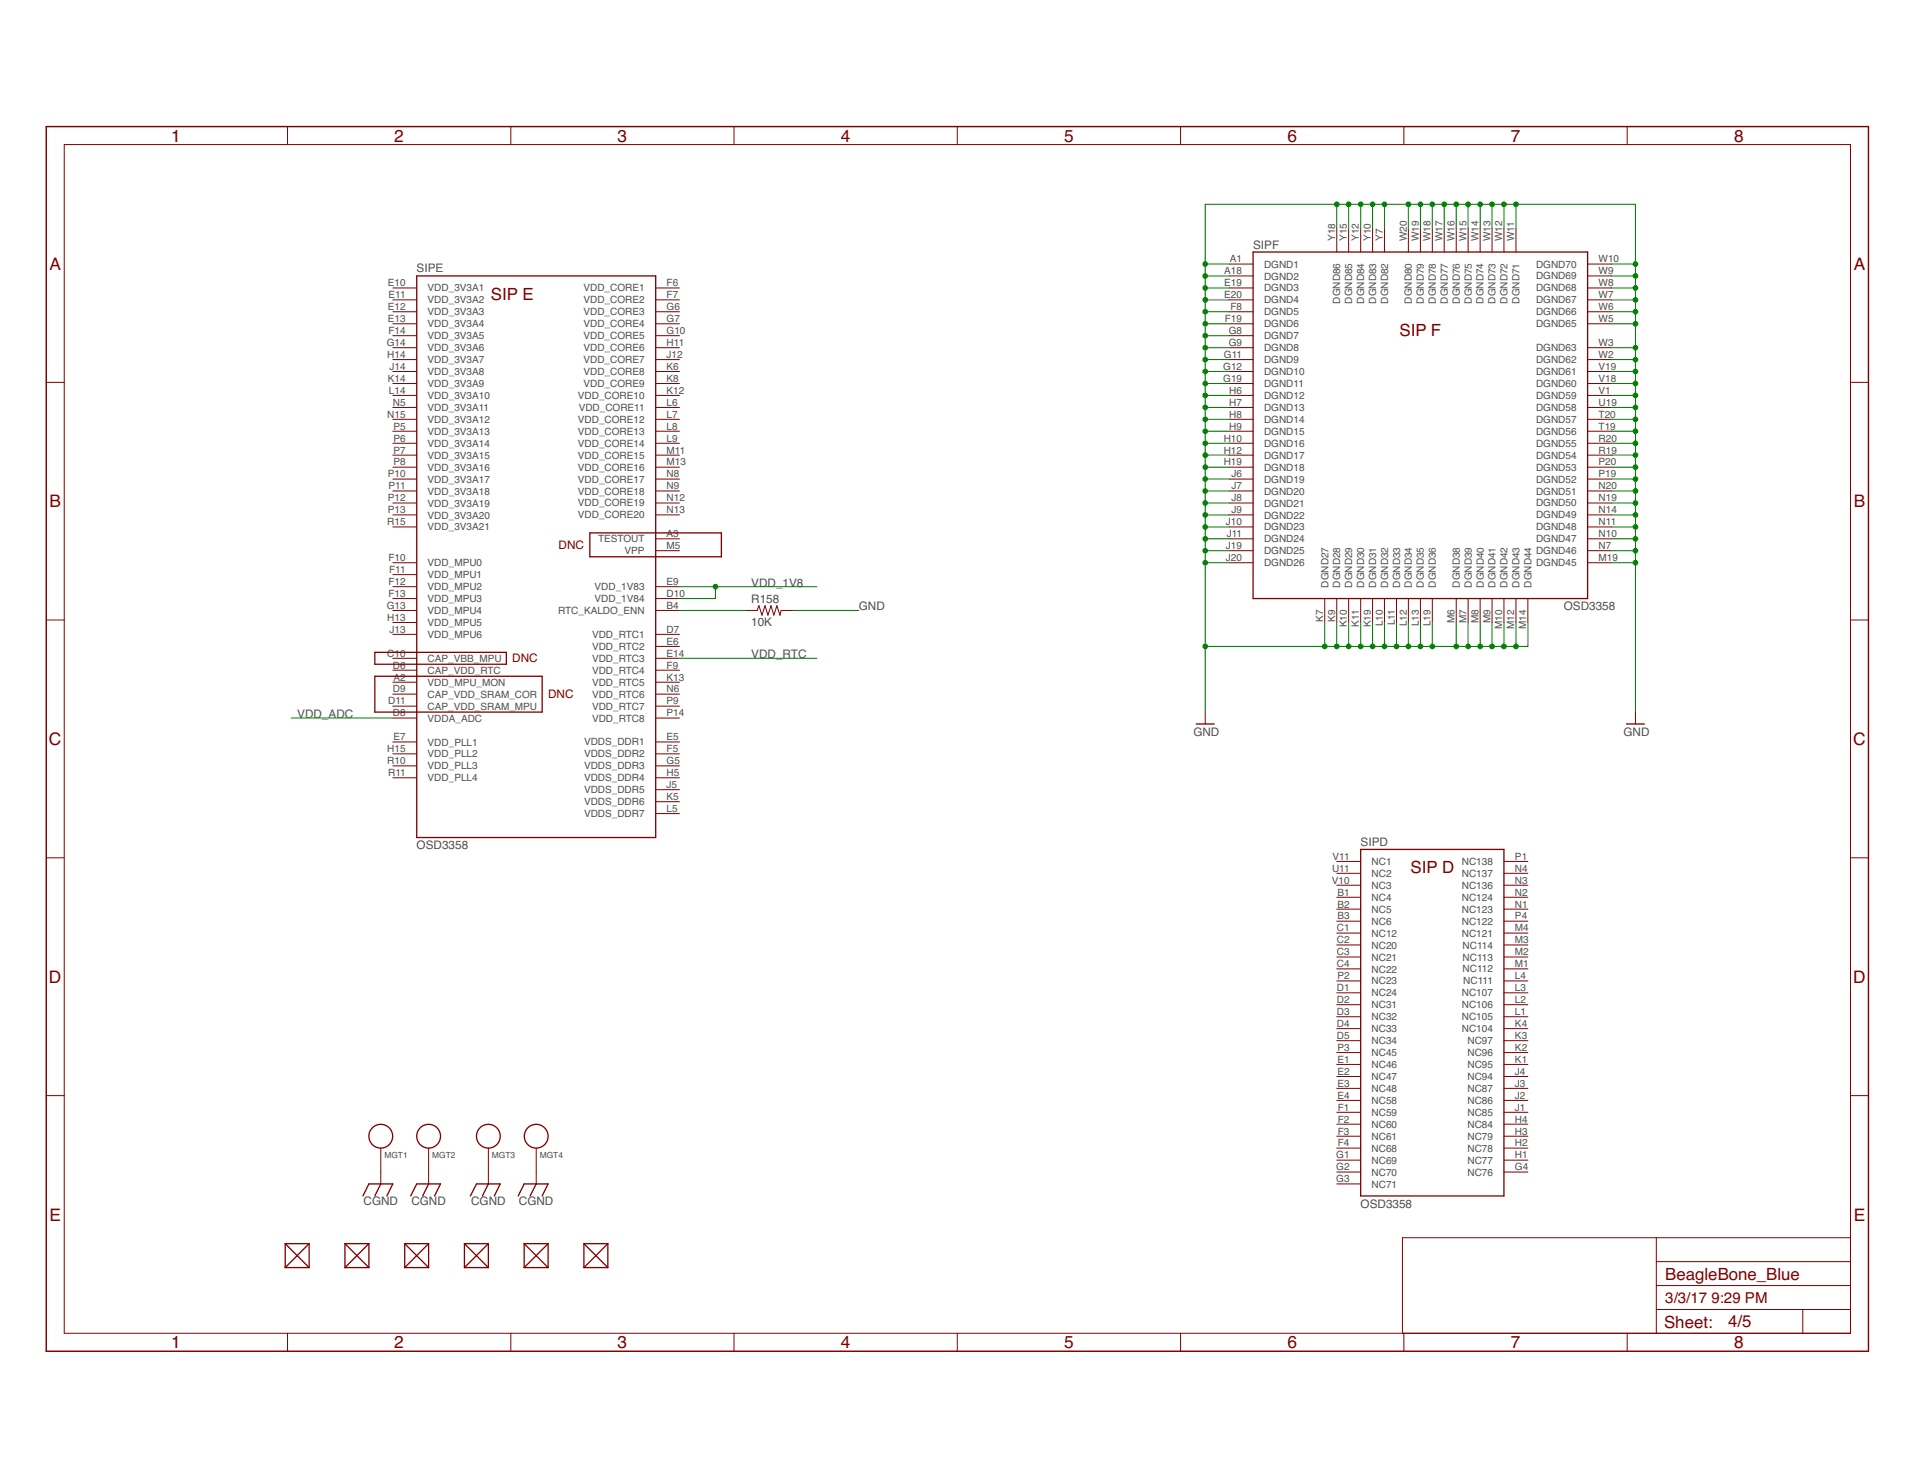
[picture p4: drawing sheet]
<svg xmlns="http://www.w3.org/2000/svg" width="279mm" height="216mm" viewBox="0 0 279 216" stroke-linecap="round" stroke-linejoin="round" font-family="sans-serif">
<g fill="none" stroke="#800000" stroke-width=".15">
<path d="M42 18.5v2.6M74.6 18.5v2.6M107.1 18.5v2.6M139.7 18.5v2.6M172.3 18.5v2.6M204.9 18.5v2.6M237.5 18.5v2.6M9.4 21.1h260.7v173.5h-260.7zM179.4 38.5h3.5M195.1 33.3v3.5M196.9 33.3v3.5M198.6 33.3v3.5"/>
<path d="M200.4 33.3v3.5M202.1 33.3v3.5M205.6 33.3v3.5M207.3 33.3v3.5M209.1 33.3v3.5M210.8 33.3v3.5M212.6 33.3v3.5M214.3 33.3v3.5M216.1 33.3v3.5M217.8 33.3v3.5M219.5 33.3v3.5M221.3 33.3v3.5"/>
<path d="M231.8 38.5h3.4M6.8 55.8h2.6M57.3 42h3.5M57.3 43.8h3.5M57.3 45.5h3.5M57.3 47.3h3.5M57.3 49h3.5M57.3 50.8h3.5M57.3 52.5h3.5M57.3 54.2h3.5M57.3 56h3.5M57.3 57.7h3.5"/>
<path d="M57.3 59.5h3.5M95.7 42h3.5M95.7 43.8h3.5M95.7 45.5h3.5M95.7 47.3h3.5M95.7 49h3.5M95.7 50.8h3.5M95.7 52.5h3.5M95.7 54.2h3.5M95.7 56h3.5M95.7 57.7h3.5M95.7 59.5h3.5"/>
<path d="M179.4 42h3.5M179.4 43.8h3.5M179.4 45.5h3.5M179.4 47.3h3.5M179.4 49h3.5M179.4 50.8h3.5M179.4 52.5h3.5M179.4 54.2h3.5M179.4 56h3.5M179.4 57.7h3.5M179.4 59.5h3.5M179.4 40.3h3.5"/>
<path d="M231.8 42h3.4M231.8 43.8h3.4M231.8 45.5h3.4M231.8 47.3h3.4M231.8 50.8h3.4M231.8 52.5h3.4M231.8 54.2h3.4M231.8 56h3.4M231.8 57.7h3.4M231.8 59.5h3.4M231.8 40.3h3.4M270.1 55.8h2.7"/>
<path d="M57.3 61.2h3.5M57.3 62.9h3.5M57.3 64.7h3.5M57.3 66.4h3.5M57.3 68.2h3.5M57.3 69.9h3.5M57.3 71.7h3.5M57.3 73.4h3.5M57.3 75.2h3.5M57.3 76.9h3.5M95.7 78.7h3.5M95.7 61.2h3.5"/>
<path d="M95.7 62.9h3.5M95.7 64.7h3.5M95.7 66.4h3.5M95.7 68.2h3.5M95.7 69.9h3.5M95.7 71.7h3.5M95.7 73.4h3.5M95.7 75.2h3.5M179.4 78.7h3.5M179.4 61.2h3.5M179.4 62.9h3.5M179.4 64.7h3.5"/>
<path d="M179.4 66.4h3.5M179.4 68.2h3.5M179.4 69.9h3.5M179.4 71.7h3.5M179.4 73.4h3.5M179.4 75.2h3.5M179.4 76.9h3.5M231.8 78.7h3.4M231.8 61.2h3.4M231.8 62.9h3.4M231.8 64.7h3.4M231.8 66.4h3.4"/>
<path d="M231.8 68.2h3.4M231.8 69.9h3.4M231.8 71.7h3.4M231.8 73.4h3.4M231.8 75.2h3.4M231.8 76.9h3.4M6.8 90.5h2.6M57.3 96.1h3.5M57.3 97.8h3.5M57.3 89.1h3.5M57.3 85.6h3.5M57.3 87.4h3.5"/>
<path d="M57.3 82.1h3.5M57.3 83.9h3.5M57.3 90.9h3.5M57.3 92.6h3.5M57.3 99.6h3.5M95.7 96.1h3.5M95.7 97.8h3.5M95.7 89.1h3.5M95.7 85.6h3.5M95.7 87.4h3.5M95.7 92.6h3.5M95.7 99.6h3.5"/>
<path d="M95.7 94.4h3.5M95.7 80.4h3.5M108.8 89.1h1.7l.3-.7 .4 1.4 .5-1.4 .4 1.4 .4-1.4 .5 1.4 .4-1.4 .5 1.4 .1-.7h1.8M179.4 82.1h3.5M179.4 80.4h3.5M193.4 87.4v3.5M195.1 87.4v3.5M196.9 87.4v3.5M198.6 87.4v3.5M200.4 87.4v3.5M202.1 87.4v3.5M203.9 87.4v3.5"/>
<path d="M205.6 87.4v3.5M207.3 87.4v3.5M209.1 87.4v3.5M212.6 87.4v3.5M214.3 87.4v3.5M216.1 87.4v3.5M217.8 87.4v3.5M219.5 87.4v3.5M221.3 87.4v3.5M223 87.4v3.5M231.8 82.1h3.4M231.8 80.4h3.4"/>
<path d="M270.1 90.5h2.7M57.3 101.3h3.5M57.3 103.1h3.5M57.3 104.8h3.5M57.3 108.3h3.5M57.3 110h3.5M57.3 111.8h3.5M57.3 113.5h3.5M95.7 101.3h3.5M95.7 103.1h3.5M95.7 104.8h3.5M95.7 108.3h3.5"/>
<path d="M95.7 110h3.5M95.7 111.8h3.5M95.7 113.5h3.5M95.7 115.3h3.5M95.7 117h3.5M95.7 118.8h3.5M175.9 103.9v1.8M238.7 103.9v1.8M6.8 125.2h2.6M195.1 125.8h3.5M195.1 127.5h3.5M195.1 129.2h3.5"/>
<path d="M195.1 131h3.5M195.1 132.7h3.5M195.1 134.5h3.5M195.1 136.2h3.5M195.1 137.9h3.5M195.1 139.7h3.5M219.5 125.8h3.5M219.5 127.5h3.5M219.5 129.2h3.5M219.5 131h3.5M219.5 132.7h3.5M219.5 134.5h3.5"/>
<path d="M219.5 136.2h3.5M219.5 137.9h3.5M219.5 139.7h3.5M270.1 125.2h2.7M6.8 159.9h2.6M195.1 141.4h3.5M195.1 143.2h3.5M195.1 144.9h3.5M195.1 146.7h3.5M195.1 148.4h3.5M195.1 150.2h3.5M195.1 151.9h3.5"/>
<path d="M195.1 153.6h3.5M195.1 155.4h3.5M195.1 157.1h3.5M195.1 158.9h3.5M219.5 141.4h3.5M219.5 143.2h3.5M219.5 144.9h3.5M219.5 146.7h3.5M219.5 148.4h3.5M219.5 150.2h3.5M219.5 151.9h3.5M219.5 153.6h3.5"/>
<path d="M219.5 155.4h3.5M219.5 157.1h3.5M219.5 158.9h3.5M270.1 159.9h2.7M55.6 167.6v5.2M62.6 167.6v5.2M71.3 167.6v5.2M78.3 167.6v5.2M195.1 160.6h3.5M195.1 162.4h3.5M195.1 164.1h3.5M195.1 165.9h3.5"/>
<path d="M195.1 167.6h3.5M195.1 169.4h3.5M195.1 171.1h3.5M195.1 172.8h3.5M219.5 160.6h3.5M219.5 162.4h3.5M219.5 164.1h3.5M219.5 165.9h3.5M219.5 167.6h3.5M219.5 169.4h3.5M219.5 171.1h3.5M42 194.6v2.7"/>
<path d="M74.6 194.6v2.7M107.1 194.6v2.7M139.7 194.6v2.7M172.3 194.6v2.7M204.9 194.6v2.7M237.5 194.6v2.7M241.8 191.2h28.3M241.8 180.7v13.9M241.8 187.7h28.3M241.8 184.2h28.3M263.2 191.2v3.4M270.1 180.7h-65.4v13.9"/>
</g>
<path d="M6.8 18.5h266v178.8h-266z" fill="none" stroke="#800000" stroke-width=".21"/>
<g fill="none" stroke="#800000" stroke-width=".19">
<path d="M182.9 36.8h48.9v50.6h-48.9zM60.8 40.3h34.9v82h-34.9zM86.1 77.8h19.2v3.5h-19.2zM54.7 98.7h24.4v5.2h-24.4zM54.7 95.2h19.2v1.8h-19.2zM174.6 105.7h2.6M237.4 105.7h2.7M198.6 124h20.9v50.6h-20.9zM53 174.6l.8-1.8h3.5l-.8 1.8M55.6 172.8l-.9 1.8M59.9 174.6l.9-1.8h3.5l-.9 1.8M62.6 172.8l-.9 1.8"/>
<path d="M68.7 174.6l.9-1.8h3.4l-.8 1.8M71.3 172.8l-.9 1.8M75.6 174.6l.9-1.8h3.5l-.9 1.8M78.3 172.8l-.9 1.8M41.6 181.5l3.5 3.5M41.6 181.5h3.5M41.6 185h3.5M41.6 181.5v3.5M45.1 181.5l-3.5 3.5M45.1 181.5v3.5M50.4 181.5h3.4M50.4 185h3.4"/>
<path d="M50.4 181.5l3.4 3.5M50.4 181.5v3.5M53.8 181.5l-3.4 3.5M53.8 181.5v3.5M59.1 181.5h3.5M59.1 185h3.5M59.1 181.5l3.5 3.5M59.1 181.5v3.5M62.6 181.5l-3.5 3.5M62.6 181.5v3.5M67.8 181.5h3.5M67.8 185h3.5"/>
<path d="M67.8 181.5l3.5 3.5M67.8 181.5v3.5M71.3 181.5l-3.5 3.5M71.3 181.5v3.5M76.5 181.5h3.5M76.5 185h3.5M76.5 181.5l3.5 3.5M76.5 181.5v3.5M80 181.5l-3.5 3.5M80 181.5v3.5M85.2 181.5h3.5M85.2 185h3.5"/>
<path d="M85.2 181.5l3.5 3.5M85.2 181.5v3.5M88.7 181.5l-3.5 3.5M88.7 181.5v3.5"/>
<circle cx="55.6" cy="165.9" r="1.74"/>
<circle cx="62.6" cy="165.9" r="1.74"/>
<circle cx="71.3" cy="165.9" r="1.74"/>
<circle cx="78.3" cy="165.9" r="1.74"/>
</g>
<g fill="none" stroke="#008000" stroke-width=".15">
<path d="M175.9 38.5h3.5M195.1 29.8v3.5M196.9 29.8v3.5M198.6 29.8v3.5M200.4 29.8v3.5M202.1 29.8v3.5M205.6 29.8v3.5M207.3 29.8v3.5M209.1 29.8v3.5M210.8 29.8v3.5M212.6 29.8v3.5M214.3 29.8v3.5"/>
<path d="M216.1 29.8v3.5M217.8 29.8v3.5M219.5 29.8v3.5M221.3 29.8v3.5M235.2 38.5h3.5M175.9 59.5h3.5M175.9 57.7h3.5M175.9 56h3.5M175.9 54.2h3.5M175.9 52.5h3.5M175.9 50.8h3.5M175.9 49h3.5"/>
<path d="M175.9 47.3h3.5M175.9 45.5h3.5M175.9 43.8h3.5M175.9 42h3.5M175.9 40.3h3.5M235.2 59.5h3.5M235.2 57.7h3.5M235.2 56h3.5M235.2 54.2h3.5M235.2 52.5h3.5M235.2 50.8h3.5M235.2 47.3h3.5"/>
<path d="M235.2 45.5h3.5M235.2 43.8h3.5M235.2 42h3.5M235.2 40.3h3.5M175.9 69.9h3.5M175.9 78.7h3.5M175.9 76.9h3.5M175.9 75.2h3.5M175.9 73.4h3.5M175.9 71.7h3.5M175.9 68.2h3.5M175.9 66.4h3.5"/>
<path d="M175.9 64.7h3.5M175.9 62.9h3.5M175.9 61.2h3.5M235.2 69.9h3.5M235.2 78.7h3.5M235.2 76.9h3.5M235.2 75.2h3.5M235.2 73.4h3.5M235.2 71.7h3.5M235.2 68.2h3.5M235.2 66.4h3.5M235.2 64.7h3.5"/>
<path d="M235.2 62.9h3.5M235.2 61.2h3.5M99.2 89.1h9.6M99.2 96.1h20.1M99.2 85.6h20.1M104.4 85.6v1.8h-5.2M115.8 89.1h9.6M175.9 82.1h3.5M175.9 80.4h3.5M193.4 90.9v3.5M195.1 90.9v3.5M196.9 90.9v3.5"/>
<path d="M198.6 90.9v3.5M200.4 90.9v3.5M202.1 90.9v3.5M203.9 90.9v3.5M205.6 90.9v3.5M207.3 90.9v3.5M209.1 90.9v3.5M212.6 90.9v3.5M214.3 90.9v3.5M216.1 90.9v3.5M217.8 90.9v3.5M219.5 90.9v3.5"/>
<path d="M221.3 90.9v3.5M223 90.9v3.5h-47.1M235.2 82.1h3.5M235.2 80.4h3.5M42.5 104.8h14.8M175.9 103.9v-74.1h62.8v74.1"/>
</g>
<g fill="#008000" stroke="#008000" stroke-width=".15">
<circle cx="175.9" cy="38.5" r=".34"/>
<circle cx="175.9" cy="69.9" r=".34"/>
<circle cx="209.1" cy="94.4" r=".34"/>
<circle cx="221.3" cy="94.4" r=".34"/>
<circle cx="219.5" cy="94.4" r=".34"/>
<circle cx="217.8" cy="94.4" r=".34"/>
<circle cx="216.1" cy="94.4" r=".34"/>
<circle cx="214.3" cy="94.4" r=".34"/>
<circle cx="212.6" cy="94.4" r=".34"/>
<circle cx="207.3" cy="94.4" r=".34"/>
<circle cx="205.6" cy="94.4" r=".34"/>
<circle cx="203.9" cy="94.4" r=".34"/>
<circle cx="202.1" cy="94.4" r=".34"/>
<circle cx="200.4" cy="94.4" r=".34"/>
<circle cx="198.6" cy="94.4" r=".34"/>
<circle cx="196.9" cy="94.4" r=".34"/>
<circle cx="195.1" cy="94.4" r=".34"/>
<circle cx="193.4" cy="94.4" r=".34"/>
<circle cx="175.9" cy="40.3" r=".34"/>
<circle cx="175.9" cy="42" r=".34"/>
<circle cx="175.9" cy="43.8" r=".34"/>
<circle cx="175.9" cy="45.5" r=".34"/>
<circle cx="175.9" cy="47.3" r=".34"/>
<circle cx="175.9" cy="49" r=".34"/>
<circle cx="175.9" cy="50.8" r=".34"/>
<circle cx="175.9" cy="52.5" r=".34"/>
<circle cx="175.9" cy="54.2" r=".34"/>
<circle cx="175.9" cy="56" r=".34"/>
<circle cx="175.9" cy="57.7" r=".34"/>
<circle cx="175.9" cy="59.5" r=".34"/>
<circle cx="175.9" cy="61.2" r=".34"/>
<circle cx="175.9" cy="62.9" r=".34"/>
<circle cx="175.9" cy="64.7" r=".34"/>
<circle cx="175.9" cy="66.4" r=".34"/>
<circle cx="175.9" cy="68.2" r=".34"/>
<circle cx="175.9" cy="71.7" r=".34"/>
<circle cx="175.9" cy="73.4" r=".34"/>
<circle cx="175.9" cy="75.2" r=".34"/>
<circle cx="175.9" cy="76.9" r=".34"/>
<circle cx="175.9" cy="78.7" r=".34"/>
<circle cx="175.9" cy="80.4" r=".34"/>
<circle cx="175.9" cy="82.1" r=".34"/>
<circle cx="238.7" cy="82.1" r=".34"/>
<circle cx="238.7" cy="80.4" r=".34"/>
<circle cx="238.7" cy="57.7" r=".34"/>
<circle cx="238.7" cy="54.2" r=".34"/>
<circle cx="238.7" cy="52.5" r=".34"/>
<circle cx="221.3" cy="29.8" r=".34"/>
<circle cx="205.6" cy="29.8" r=".34"/>
<circle cx="238.7" cy="78.7" r=".34"/>
<circle cx="238.7" cy="76.9" r=".34"/>
<circle cx="238.7" cy="75.2" r=".34"/>
<circle cx="238.7" cy="73.4" r=".34"/>
<circle cx="238.7" cy="71.7" r=".34"/>
<circle cx="238.7" cy="69.9" r=".34"/>
<circle cx="238.7" cy="68.2" r=".34"/>
<circle cx="238.7" cy="66.4" r=".34"/>
<circle cx="238.7" cy="64.7" r=".34"/>
<circle cx="238.7" cy="62.9" r=".34"/>
<circle cx="238.7" cy="61.2" r=".34"/>
<circle cx="238.7" cy="59.5" r=".34"/>
<circle cx="238.7" cy="56" r=".34"/>
<circle cx="238.7" cy="50.8" r=".34"/>
<circle cx="238.7" cy="47.3" r=".34"/>
<circle cx="238.7" cy="45.5" r=".34"/>
<circle cx="238.7" cy="43.8" r=".34"/>
<circle cx="238.7" cy="42" r=".34"/>
<circle cx="238.7" cy="40.3" r=".34"/>
<circle cx="238.7" cy="38.5" r=".34"/>
<circle cx="219.5" cy="29.8" r=".34"/>
<circle cx="217.8" cy="29.8" r=".34"/>
<circle cx="216.1" cy="29.8" r=".34"/>
<circle cx="214.3" cy="29.8" r=".34"/>
<circle cx="212.6" cy="29.8" r=".34"/>
<circle cx="210.8" cy="29.8" r=".34"/>
<circle cx="209.1" cy="29.8" r=".34"/>
<circle cx="207.3" cy="29.8" r=".34"/>
<circle cx="202.1" cy="29.8" r=".34"/>
<circle cx="200.4" cy="29.8" r=".34"/>
<circle cx="198.6" cy="29.8" r=".34"/>
<circle cx="196.9" cy="29.8" r=".34"/>
<circle cx="195.1" cy="29.8" r=".34"/>
<circle cx="175.9" cy="94.4" r=".34"/>
<circle cx="104.4" cy="85.6" r=".34"/>
</g>
<g font-size="2.5" fill="#800000">
<text x="25" y="20.7">1</text>
<text x="57.6" y="20.7">2</text>
<text x="90.2" y="20.7">3</text>
<text x="122.8" y="20.7">4</text>
<text x="155.3" y="20.7">5</text>
<text x="187.9" y="20.7">6</text>
<text x="220.5" y="20.7">7</text>
<text x="253.1" y="20.7">8</text>
<text x="7.2" y="39.3">A</text>
<text x="270.6" y="39.3">A</text>
<text x="71.7" y="43.8">SIP E</text>
<text x="204.3" y="49">SIP F</text>
<text x="7.2" y="74">B</text>
<text x="270.6" y="74">B</text>
<text x="7.2" y="108.8">C</text>
<text x="270.5" y="108.8">C</text>
<text x="205.9" y="127.5">SIP D</text>
<text x="7.2" y="143.5">D</text>
<text x="270.5" y="143.5">D</text>
<text x="7.2" y="178.2">E</text>
<text x="270.6" y="178.2">E</text>
<text x="243.1" y="186.8">BeagleBone_Blue</text>
<text x="25" y="196.8">1</text>
<text x="57.6" y="196.8">2</text>
<text x="90.2" y="196.8">3</text>
<text x="122.8" y="196.8">4</text>
<text x="155.3" y="196.8">5</text>
<text x="187.9" y="196.8">6</text>
<text x="220.5" y="196.8">7</text>
<text x="242.9" y="193.9">Sheet:</text>
<text x="252.3" y="193.8">4/5</text>
<text x="253.1" y="196.8">8</text>
</g>
<g font-size="2.2" fill="#800000">
<text x="243.1" y="190.3">3/3/17</text>
<text x="249.8" y="190.3">9:29 PM</text>
</g>
<g font-size="1.7" fill="#505050">
<text x="60.8" y="39.8">SIPE</text>
<text x="182.9" y="36.3">SIPF</text>
<text x="109.7" y="88.1">R158</text>
<text x="109.7" y="85.6">VDD_1V8</text>
<text x="125.4" y="89.1">GND</text>
<text x="228.3" y="89.1">OSD3358</text>
<text x="109.7" y="91.4">10K</text>
<text x="109.7" y="96.1">VDD_RTC</text>
<text x="43.4" y="104.8">VDD_ADC</text>
<text x="174.2" y="107.4">GND</text>
<text x="237" y="107.4">GND</text>
<text x="60.8" y="124">OSD3358</text>
<text x="198.6" y="123.5">SIPD</text>
<text x="53.1" y="175.9">CGND</text>
<text x="60" y="175.9">CGND</text>
<text x="68.8" y="175.9">CGND</text>
<text x="75.7" y="175.9">CGND</text>
<text x="198.6" y="176.3">OSD3358</text>
</g>
<g font-size="1.7" fill="#800000">
<text x="81.5" y="80.1">DNC</text>
<text x="74.8" y="96.7">DNC</text>
<text x="80" y="101.9">DNC</text>
</g>
<g font-size="1.5" fill="#505050">
<text x="194.9" y="35.2" transform="rotate(-90 194.9 35.2)">Y18</text>
<text x="196.6" y="35.2" transform="rotate(-90 196.6 35.2)">Y15</text>
<text x="198.4" y="35.2" transform="rotate(-90 198.4 35.2)">Y12</text>
<text x="200.1" y="35.2" transform="rotate(-90 200.1 35.2)">Y10</text>
<text x="201.9" y="35.2" transform="rotate(-90 201.9 35.2)">Y7</text>
<text x="205.4" y="35.2" transform="rotate(-90 205.4 35.2)">W20</text>
<text x="207.1" y="35.2" transform="rotate(-90 207.1 35.2)">W19</text>
<text x="208.8" y="35.2" transform="rotate(-90 208.8 35.2)">W18</text>
<text x="210.6" y="35.2" transform="rotate(-90 210.6 35.2)">W17</text>
<text x="212.3" y="35.2" transform="rotate(-90 212.3 35.2)">W16</text>
<text x="214.1" y="35.2" transform="rotate(-90 214.1 35.2)">W15</text>
<text x="215.8" y="35.2" transform="rotate(-90 215.8 35.2)">W14</text>
<text x="217.6" y="35.2" transform="rotate(-90 217.6 35.2)">W13</text>
<text x="219.3" y="35.2" transform="rotate(-90 219.3 35.2)">W12</text>
<text x="221" y="35.2" transform="rotate(-90 221 35.2)">W11</text>
<text x="56.6" y="41.8">E10</text>
<text x="97.3" y="41.8">F6</text>
<text x="178.7" y="40">A18</text>
<text x="178.7" y="41.8">E19</text>
<text x="179.5" y="38.3">A1</text>
<text x="184.5" y="39.1">DGND1</text>
<text x="184.5" y="40.8">DGND2</text>
<text x="224.2" y="40.8">DGND69</text>
<text x="224.2" y="39.1">DGND70</text>
<text x="233.4" y="41.8">W8</text>
<text x="233.4" y="40">W9</text>
<text x="233.4" y="38.3">W10</text>
<text x="56.6" y="45.3">E12</text>
<text x="56.6" y="47">E13</text>
<text x="56.7" y="43.5">E11</text>
<text x="62.4" y="42.6">VDD_3V3A1</text>
<text x="62.4" y="44.3">VDD_3V3A2</text>
<text x="62.4" y="46">VDD_3V3A3</text>
<text x="62.4" y="47.8">VDD_3V3A4</text>
<text x="85.2" y="42.5">VDD_CORE1</text>
<text x="85.2" y="44.3">VDD_CORE2</text>
<text x="85.2" y="46">VDD_CORE3</text>
<text x="85.2" y="47.8">VDD_CORE4</text>
<text x="97.3" y="43.5">F7</text>
<text x="97.3" y="45.3">G6</text>
<text x="97.3" y="47">G7</text>
<text x="178.7" y="43.5">E20</text>
<text x="178.8" y="47">F19</text>
<text x="179.6" y="45.3">F8</text>
<text x="184.5" y="42.6">DGND3</text>
<text x="184.5" y="44.3">DGND4</text>
<text x="184.5" y="46">DGND5</text>
<text x="184.5" y="47.8">DGND6</text>
<text x="195.6" y="44.3" transform="rotate(-90 195.6 44.3)">DGND86</text>
<text x="197.4" y="44.3" transform="rotate(-90 197.4 44.3)">DGND85</text>
<text x="199.1" y="44.3" transform="rotate(-90 199.1 44.3)">DGND84</text>
<text x="200.9" y="44.3" transform="rotate(-90 200.9 44.3)">DGND83</text>
<text x="202.6" y="44.3" transform="rotate(-90 202.6 44.3)">DGND82</text>
<text x="206.1" y="44.3" transform="rotate(-90 206.1 44.3)">DGND80</text>
<text x="207.9" y="44.3" transform="rotate(-90 207.9 44.3)">DGND79</text>
<text x="209.6" y="44.3" transform="rotate(-90 209.6 44.3)">DGND78</text>
<text x="211.3" y="44.3" transform="rotate(-90 211.3 44.3)">DGND77</text>
<text x="213.1" y="44.3" transform="rotate(-90 213.1 44.3)">DGND76</text>
<text x="214.8" y="44.3" transform="rotate(-90 214.8 44.3)">DGND75</text>
<text x="216.6" y="44.3" transform="rotate(-90 216.6 44.3)">DGND74</text>
<text x="218.3" y="44.3" transform="rotate(-90 218.3 44.3)">DGND73</text>
<text x="220.1" y="44.3" transform="rotate(-90 220.1 44.3)">DGND72</text>
<text x="221.8" y="44.3" transform="rotate(-90 221.8 44.3)">DGND71</text>
<text x="224.2" y="47.8">DGND65</text>
<text x="224.2" y="46">DGND66</text>
<text x="224.2" y="44.3">DGND67</text>
<text x="224.2" y="42.5">DGND68</text>
<text x="233.4" y="47">W5</text>
<text x="233.4" y="45.3">W6</text>
<text x="233.4" y="43.5">W7</text>
<text x="56.5" y="50.5">G14</text>
<text x="56.5" y="52.2">H14</text>
<text x="56.7" y="48.8">F14</text>
<text x="56.9" y="54">J14</text>
<text x="62.4" y="49.5">VDD_3V3A5</text>
<text x="62.4" y="51.3">VDD_3V3A6</text>
<text x="62.4" y="53">VDD_3V3A7</text>
<text x="85.2" y="49.5">VDD_CORE5</text>
<text x="85.2" y="51.3">VDD_CORE6</text>
<text x="85.2" y="53">VDD_CORE7</text>
<text x="97.3" y="48.8">G10</text>
<text x="97.3" y="50.5">H11</text>
<text x="97.3" y="52.2">J12</text>
<text x="97.3" y="54">K6</text>
<text x="178.6" y="54">G12</text>
<text x="178.7" y="52.2">G11</text>
<text x="179.4" y="48.8">G8</text>
<text x="179.4" y="50.5">G9</text>
<text x="184.5" y="49.5">DGND7</text>
<text x="184.5" y="51.3">DGND8</text>
<text x="184.5" y="53">DGND9</text>
<text x="224.2" y="53">DGND62</text>
<text x="224.2" y="51.3">DGND63</text>
<text x="233.4" y="54">V19</text>
<text x="233.4" y="52.2">W2</text>
<text x="233.4" y="50.5">W3</text>
<text x="56.6" y="55.7">K14</text>
<text x="56.8" y="57.5">L14</text>
<text x="57.4" y="59.2">N5</text>
<text x="62.4" y="54.8">VDD_3V3A8</text>
<text x="62.4" y="56.5">VDD_3V3A9</text>
<text x="62.4" y="58.2">VDD_3V3A10</text>
<text x="62.4" y="60">VDD_3V3A11</text>
<text x="84.4" y="58.2">VDD_CORE10</text>
<text x="84.5" y="60">VDD_CORE11</text>
<text x="85.2" y="54.8">VDD_CORE8</text>
<text x="85.2" y="56.5">VDD_CORE9</text>
<text x="97.3" y="55.7">K8</text>
<text x="97.3" y="57.5">K12</text>
<text x="97.3" y="59.2">L6</text>
<text x="178.6" y="55.7">G19</text>
<text x="179.5" y="57.5">H6</text>
<text x="179.5" y="59.2">H7</text>
<text x="184.5" y="54.8">DGND10</text>
<text x="184.5" y="56.5">DGND11</text>
<text x="184.5" y="58.2">DGND12</text>
<text x="184.5" y="60">DGND13</text>
<text x="224.2" y="60">DGND58</text>
<text x="224.2" y="58.2">DGND59</text>
<text x="224.2" y="56.5">DGND60</text>
<text x="224.2" y="54.8">DGND61</text>
<text x="233.4" y="59.2">U19</text>
<text x="233.4" y="57.5">V1</text>
<text x="233.4" y="55.7">V18</text>
<text x="56.5" y="61">N15</text>
<text x="57.4" y="62.7">P5</text>
<text x="57.4" y="64.5">P6</text>
<text x="62.4" y="61.7">VDD_3V3A12</text>
<text x="62.4" y="63.5">VDD_3V3A13</text>
<text x="62.4" y="65.2">VDD_3V3A14</text>
<text x="84.4" y="61.7">VDD_CORE12</text>
<text x="84.4" y="63.5">VDD_CORE13</text>
<text x="84.4" y="65.2">VDD_CORE14</text>
<text x="97.3" y="61">L7</text>
<text x="97.3" y="62.7">L8</text>
<text x="97.3" y="64.5">L9</text>
<text x="178.6" y="64.5">H10</text>
<text x="179.5" y="61">H8</text>
<text x="179.5" y="62.7">H9</text>
<text x="184.5" y="61.7">DGND14</text>
<text x="184.5" y="63.5">DGND15</text>
<text x="184.5" y="65.2">DGND16</text>
<text x="224.2" y="65.2">DGND55</text>
<text x="224.2" y="63.5">DGND56</text>
<text x="224.2" y="61.7">DGND57</text>
<text x="233.4" y="64.5">R20</text>
<text x="233.4" y="62.7">T19</text>
<text x="233.4" y="61">T20</text>
<text x="56.6" y="69.7">P10</text>
<text x="56.7" y="71.4">P11</text>
<text x="57.4" y="66.2">P7</text>
<text x="57.4" y="67.9">P8</text>
<text x="62.4" y="67">VDD_3V3A15</text>
<text x="62.4" y="68.7">VDD_3V3A16</text>
<text x="62.4" y="70.5">VDD_3V3A17</text>
<text x="84.4" y="67">VDD_CORE15</text>
<text x="84.4" y="68.7">VDD_CORE16</text>
<text x="84.4" y="70.4">VDD_CORE17</text>
<text x="97.3" y="66.2">M11</text>
<text x="97.3" y="67.9">M13</text>
<text x="97.3" y="69.7">N8</text>
<text x="97.3" y="71.4">N9</text>
<text x="178.6" y="66.2">H12</text>
<text x="178.6" y="67.9">H19</text>
<text x="179.8" y="69.7">J6</text>
<text x="179.8" y="71.4">J7</text>
<text x="184.5" y="67">DGND17</text>
<text x="184.5" y="68.7">DGND18</text>
<text x="184.5" y="70.5">DGND19</text>
<text x="224.2" y="70.4">DGND52</text>
<text x="224.2" y="68.7">DGND53</text>
<text x="224.2" y="67">DGND54</text>
<text x="233.4" y="71.4">N20</text>
<text x="233.4" y="69.7">P19</text>
<text x="233.4" y="67.9">P20</text>
<text x="233.4" y="66.2">R19</text>
<text x="56.5" y="76.7">R15</text>
<text x="56.6" y="73.2">P12</text>
<text x="56.6" y="74.9">P13</text>
<text x="62.4" y="72.2">VDD_3V3A18</text>
<text x="62.4" y="73.9">VDD_3V3A19</text>
<text x="62.4" y="75.7">VDD_3V3A20</text>
<text x="62.4" y="77.4">VDD_3V3A21</text>
<text x="84.4" y="72.2">VDD_CORE18</text>
<text x="84.4" y="73.9">VDD_CORE19</text>
<text x="84.4" y="75.7">VDD_CORE20</text>
<text x="97.3" y="73.2">N12</text>
<text x="97.3" y="74.9">N13</text>
<text x="179" y="76.7">J10</text>
<text x="179.8" y="73.2">J8</text>
<text x="179.8" y="74.9">J9</text>
<text x="184.5" y="72.2">DGND20</text>
<text x="184.5" y="73.9">DGND21</text>
<text x="184.5" y="75.7">DGND22</text>
<text x="184.5" y="77.4">DGND23</text>
<text x="224.2" y="77.4">DGND48</text>
<text x="224.2" y="75.7">DGND49</text>
<text x="224.2" y="73.9">DGND50</text>
<text x="224.2" y="72.2">DGND51</text>
<text x="233.4" y="76.7">N11</text>
<text x="233.4" y="74.9">N14</text>
<text x="233.4" y="73.2">N19</text>
<text x="56.7" y="81.9">F10</text>
<text x="56.8" y="83.6">F11</text>
<text x="62.4" y="82.7">VDD_MPU0</text>
<text x="87.3" y="79.2">TESTOUT</text>
<text x="91.2" y="80.9">VPP</text>
<text x="97.3" y="78.4">A3</text>
<text x="97.3" y="80.2">M5</text>
<text x="179" y="80.2">J19</text>
<text x="179" y="81.9">J20</text>
<text x="179.1" y="78.4">J11</text>
<text x="184.5" y="79.2">DGND24</text>
<text x="184.5" y="80.9">DGND25</text>
<text x="184.5" y="82.7">DGND26</text>
<text x="224.2" y="82.7">DGND45</text>
<text x="224.2" y="80.9">DGND46</text>
<text x="224.2" y="79.2">DGND47</text>
<text x="233.4" y="81.9">M19</text>
<text x="233.4" y="80.2">N7</text>
<text x="233.4" y="78.4">N10</text>
<text x="56.5" y="88.9">G13</text>
<text x="56.7" y="85.4">F12</text>
<text x="56.7" y="87.1">F13</text>
<text x="62.4" y="84.4">VDD_MPU1</text>
<text x="62.4" y="86.2">VDD_MPU2</text>
<text x="62.4" y="87.9">VDD_MPU3</text>
<text x="62.4" y="89.6">VDD_MPU4</text>
<text x="81.5" y="89.6">RTC_KALDO_ENN</text>
<text x="86.8" y="86.1">VDD_1V83</text>
<text x="86.8" y="87.9">VDD_1V84</text>
<text x="97.3" y="88.9">B4</text>
<text x="97.3" y="85.4">E9</text>
<text x="97.3" y="87.1">D10</text>
<text x="193.9" y="85.8" transform="rotate(-90 193.9 85.8)">DGND27</text>
<text x="195.7" y="85.8" transform="rotate(-90 195.7 85.8)">DGND28</text>
<text x="197.4" y="85.8" transform="rotate(-90 197.4 85.8)">DGND29</text>
<text x="199.1" y="85.8" transform="rotate(-90 199.1 85.8)">DGND30</text>
<text x="200.9" y="85.8" transform="rotate(-90 200.9 85.8)">DGND31</text>
<text x="202.6" y="85.8" transform="rotate(-90 202.6 85.8)">DGND32</text>
<text x="204.4" y="85.8" transform="rotate(-90 204.4 85.8)">DGND33</text>
<text x="206.1" y="85.8" transform="rotate(-90 206.1 85.8)">DGND34</text>
<text x="207.9" y="85.8" transform="rotate(-90 207.9 85.8)">DGND35</text>
<text x="209.6" y="85.8" transform="rotate(-90 209.6 85.8)">DGND36</text>
<text x="213.1" y="85.8" transform="rotate(-90 213.1 85.8)">DGND38</text>
<text x="214.8" y="85.8" transform="rotate(-90 214.8 85.8)">DGND39</text>
<text x="216.6" y="85.8" transform="rotate(-90 216.6 85.8)">DGND40</text>
<text x="218.3" y="85.8" transform="rotate(-90 218.3 85.8)">DGND41</text>
<text x="220.1" y="85.8" transform="rotate(-90 220.1 85.8)">DGND42</text>
<text x="221.8" y="85.8" transform="rotate(-90 221.8 85.8)">DGND43</text>
<text x="223.6" y="85.8" transform="rotate(-90 223.6 85.8)">DGND44</text>
<text x="56.5" y="95.9">C10</text>
<text x="56.5" y="90.6">H13</text>
<text x="56.9" y="92.4">J13</text>
<text x="62.4" y="91.4">VDD_MPU5</text>
<text x="62.4" y="93.1">VDD_MPU6</text>
<text x="86.4" y="93.1">VDD_RTC1</text>
<text x="86.4" y="94.9">VDD_RTC2</text>
<text x="97.3" y="92.4">D7</text>
<text x="97.3" y="94.1">E6</text>
<text x="97.3" y="95.9">E14</text>
<text x="193.1" y="90.8" transform="rotate(-90 193.1 90.8)">K7</text>
<text x="194.9" y="90.8" transform="rotate(-90 194.9 90.8)">K9</text>
<text x="196.6" y="91.6" transform="rotate(-90 196.6 91.6)">K10</text>
<text x="198.4" y="91.5" transform="rotate(-90 198.4 91.5)">K11</text>
<text x="200.1" y="91.6" transform="rotate(-90 200.1 91.6)">K19</text>
<text x="201.9" y="91.4" transform="rotate(-90 201.9 91.4)">L10</text>
<text x="203.6" y="91.3" transform="rotate(-90 203.6 91.3)">L11</text>
<text x="205.4" y="91.4" transform="rotate(-90 205.4 91.4)">L12</text>
<text x="207.1" y="91.4" transform="rotate(-90 207.1 91.4)">L13</text>
<text x="208.8" y="91.4" transform="rotate(-90 208.8 91.4)">L19</text>
<text x="212.3" y="91" transform="rotate(-90 212.3 91)">M6</text>
<text x="214.1" y="91" transform="rotate(-90 214.1 91)">M7</text>
<text x="215.8" y="91" transform="rotate(-90 215.8 91)">M8</text>
<text x="217.6" y="91" transform="rotate(-90 217.6 91)">M9</text>
<text x="219.3" y="91.8" transform="rotate(-90 219.3 91.8)">M10</text>
<text x="221" y="91.8" transform="rotate(-90 221 91.8)">M12</text>
<text x="222.8" y="91.8" transform="rotate(-90 222.8 91.8)">M14</text>
<text x="57.4" y="97.6">D6</text>
<text x="57.4" y="101.1">D9</text>
<text x="57.4" y="99.3">A2</text>
<text x="62.4" y="96.6">CAP_VBB_MPU</text>
<text x="62.4" y="98.4">CAP_VDD_RTC</text>
<text x="62.4" y="101.9">CAP_VDD_SRAM_COR</text>
<text x="62.4" y="100.1">VDD_MPU_MON</text>
<text x="86.4" y="96.6">VDD_RTC3</text>
<text x="86.4" y="98.4">VDD_RTC4</text>
<text x="86.4" y="100.1">VDD_RTC5</text>
<text x="86.4" y="101.8">VDD_RTC6</text>
<text x="97.3" y="97.6">F9</text>
<text x="97.3" y="99.3">K13</text>
<text x="97.3" y="101.1">N6</text>
<text x="56.7" y="102.8">D11</text>
<text x="57.4" y="104.6">D8</text>
<text x="62.4" y="103.6">CAP_VDD_SRAM_MPU</text>
<text x="62.4" y="105.3">VDDA_ADC</text>
<text x="86.4" y="103.6">VDD_RTC7</text>
<text x="86.4" y="105.3">VDD_RTC8</text>
<text x="97.3" y="102.8">P9</text>
<text x="97.3" y="104.6">P14</text>
<text x="56.5" y="109.8">H15</text>
<text x="56.5" y="111.5">R10</text>
<text x="56.7" y="113.3">R11</text>
<text x="57.4" y="108.1">E7</text>
<text x="62.4" y="108.8">VDD_PLL1</text>
<text x="62.4" y="110.6">VDD_PLL2</text>
<text x="62.4" y="112.3">VDD_PLL3</text>
<text x="85.3" y="108.8">VDDS_DDR1</text>
<text x="85.3" y="110.6">VDDS_DDR2</text>
<text x="85.3" y="112.3">VDDS_DDR3</text>
<text x="97.3" y="108.1">E5</text>
<text x="97.3" y="109.8">F5</text>
<text x="97.3" y="111.5">G5</text>
<text x="97.3" y="113.3">H5</text>
<text x="62.4" y="114.1">VDD_PLL4</text>
<text x="85.3" y="114">VDDS_DDR4</text>
<text x="85.3" y="115.8">VDDS_DDR5</text>
<text x="85.3" y="117.5">VDDS_DDR6</text>
<text x="85.3" y="119.3">VDDS_DDR7</text>
<text x="97.3" y="115">J5</text>
<text x="97.3" y="116.8">K5</text>
<text x="97.3" y="118.5">L5</text>
<text x="194.5" y="125.5">V11</text>
<text x="221.2" y="125.5">P1</text>
<text x="194.4" y="129">V10</text>
<text x="194.5" y="127.2">U11</text>
<text x="195.2" y="130.7">B1</text>
<text x="200.2" y="126.3">NC1</text>
<text x="200.2" y="128">NC2</text>
<text x="200.2" y="129.8">NC3</text>
<text x="200.2" y="131.5">NC4</text>
<text x="213.4" y="131.5">NC124</text>
<text x="213.4" y="129.7">NC136</text>
<text x="213.4" y="128">NC137</text>
<text x="213.4" y="126.3">NC138</text>
<text x="221.2" y="130.7">N2</text>
<text x="221.2" y="129">N3</text>
<text x="221.2" y="127.2">N4</text>
<text x="195.2" y="136">C1</text>
<text x="195.2" y="137.7">C2</text>
<text x="195.2" y="132.5">B2</text>
<text x="195.2" y="134.2">B3</text>
<text x="200.2" y="133.2">NC5</text>
<text x="200.2" y="135">NC6</text>
<text x="200.2" y="136.7">NC12</text>
<text x="213.4" y="136.7">NC121</text>
<text x="213.4" y="135">NC122</text>
<text x="213.4" y="133.2">NC123</text>
<text x="221.2" y="137.7">M3</text>
<text x="221.2" y="136">M4</text>
<text x="221.2" y="134.2">P4</text>
<text x="221.2" y="132.5">N1</text>
<text x="195.2" y="139.5">C3</text>
<text x="195.2" y="141.2">C4</text>
<text x="195.2" y="142.9">P2</text>
<text x="200.2" y="138.5">NC20</text>
<text x="200.2" y="140.2">NC21</text>
<text x="200.2" y="142">NC22</text>
<text x="200.2" y="143.7">NC23</text>
<text x="213.5" y="142">NC112</text>
<text x="213.5" y="140.2">NC113</text>
<text x="213.5" y="138.5">NC114</text>
<text x="213.6" y="143.7">NC111</text>
<text x="221.2" y="142.9">L4</text>
<text x="221.2" y="141.2">M1</text>
<text x="221.2" y="139.5">M2</text>
<text x="195.2" y="144.7">D1</text>
<text x="195.2" y="146.4">D2</text>
<text x="195.2" y="148.2">D3</text>
<text x="195.2" y="149.9">D4</text>
<text x="200.2" y="145.5">NC24</text>
<text x="200.2" y="147.2">NC31</text>
<text x="200.2" y="148.9">NC32</text>
<text x="213.4" y="148.9">NC105</text>
<text x="213.4" y="147.2">NC106</text>
<text x="213.4" y="145.4">NC107</text>
<text x="221.2" y="149.9">K4</text>
<text x="221.2" y="148.2">L1</text>
<text x="221.2" y="146.4">L2</text>
<text x="221.2" y="144.7">L3</text>
<text x="195.2" y="151.7">D5</text>
<text x="195.2" y="153.4">P3</text>
<text x="195.2" y="155.1">E1</text>
<text x="200.2" y="150.7">NC33</text>
<text x="200.2" y="152.4">NC34</text>
<text x="200.2" y="154.2">NC45</text>
<text x="200.2" y="155.9">NC46</text>
<text x="213.4" y="150.7">NC104</text>
<text x="214.2" y="155.9">NC95</text>
<text x="214.2" y="154.2">NC96</text>
<text x="214.2" y="152.4">NC97</text>
<text x="221.2" y="155.1">K1</text>
<text x="221.2" y="153.4">K2</text>
<text x="221.2" y="151.7">K3</text>
<text x="195.2" y="156.9">E2</text>
<text x="195.2" y="158.6">E3</text>
<text x="195.2" y="160.4">E4</text>
<text x="200.2" y="157.7">NC47</text>
<text x="200.2" y="159.4">NC48</text>
<text x="200.2" y="161.1">NC58</text>
<text x="214.2" y="161.1">NC86</text>
<text x="214.2" y="159.4">NC87</text>
<text x="214.2" y="157.7">NC94</text>
<text x="221.2" y="160.4">J2</text>
<text x="221.2" y="158.6">J3</text>
<text x="221.2" y="156.9">J4</text>
<text x="195.3" y="162.1">F1</text>
<text x="195.3" y="163.9">F2</text>
<text x="195.3" y="165.6">F3</text>
<text x="195.3" y="167.4">F4</text>
<text x="200.2" y="162.9">NC59</text>
<text x="200.2" y="164.6">NC60</text>
<text x="200.2" y="166.4">NC61</text>
<text x="214.2" y="166.4">NC79</text>
<text x="214.2" y="164.6">NC84</text>
<text x="214.2" y="162.9">NC85</text>
<text x="221.2" y="167.4">H2</text>
<text x="221.2" y="165.6">H3</text>
<text x="221.2" y="163.9">H4</text>
<text x="221.2" y="162.1">J1</text>
<text x="195.1" y="169.1">G1</text>
<text x="195.1" y="170.8">G2</text>
<text x="195.1" y="172.6">G3</text>
<text x="200.2" y="168.1">NC68</text>
<text x="200.2" y="169.9">NC69</text>
<text x="200.2" y="171.6">NC70</text>
<text x="200.2" y="173.4">NC71</text>
<text x="214.2" y="171.6">NC76</text>
<text x="214.2" y="169.9">NC77</text>
<text x="214.2" y="168.1">NC78</text>
<text x="221.2" y="170.8">G4</text>
<text x="221.2" y="169.1">H1</text>
</g>
<g font-size="1.2" fill="#505050">
<text x="56.1" y="169">MGT1</text>
<text x="63.1" y="169">MGT2</text>
<text x="71.8" y="169">MGT3</text>
<text x="78.8" y="169">MGT4</text>
</g>
</svg>
